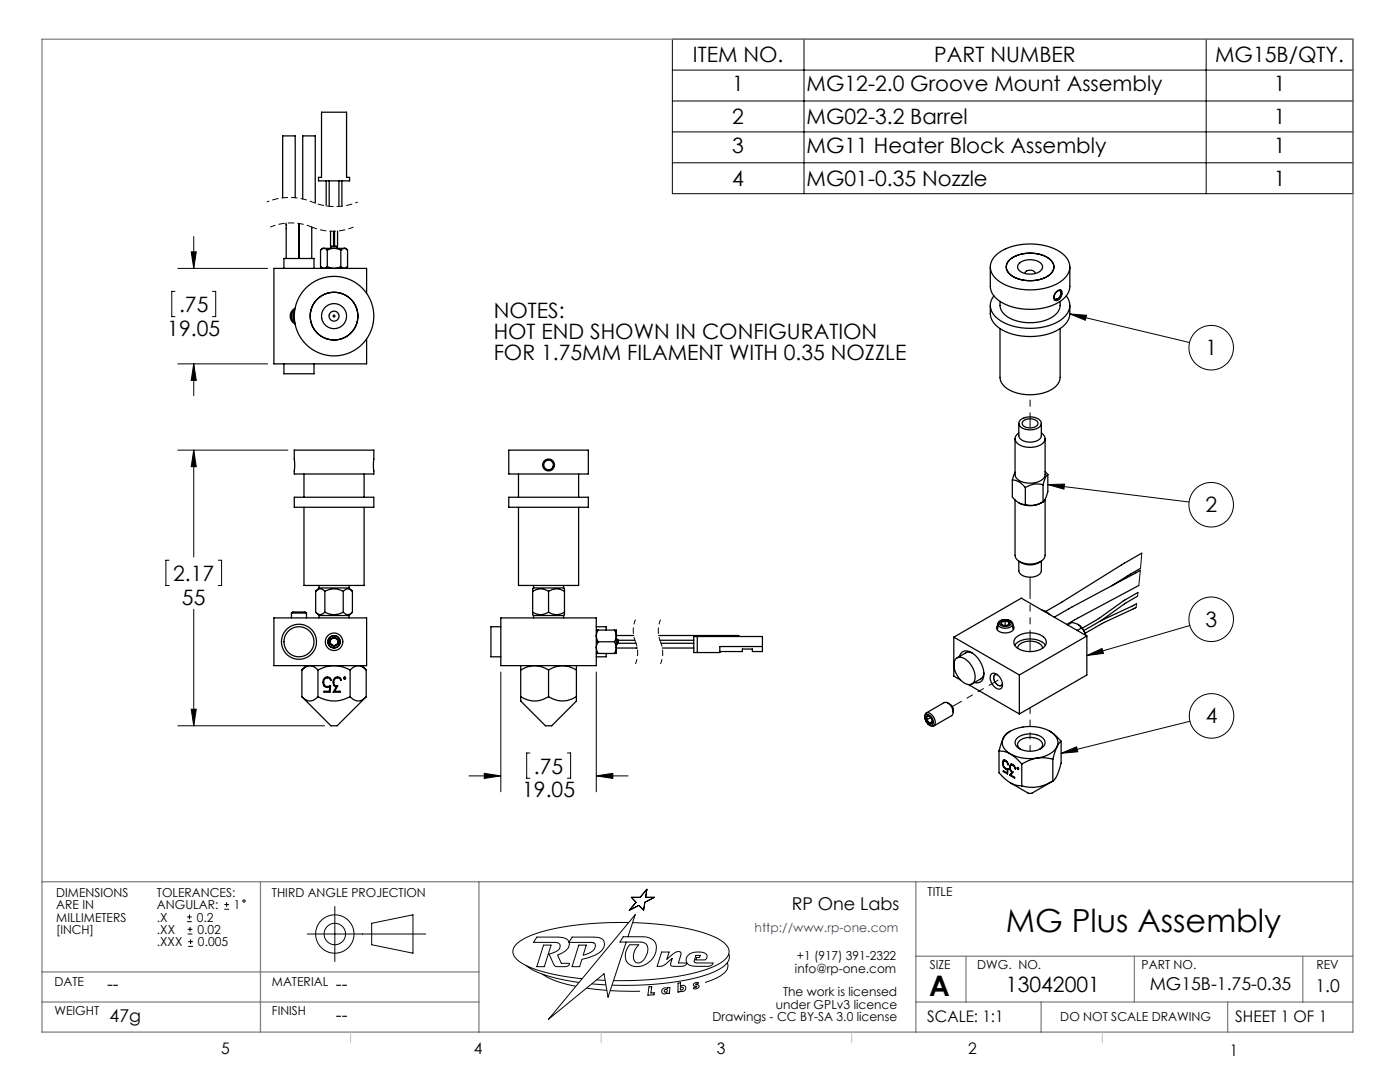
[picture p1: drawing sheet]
<svg xmlns="http://www.w3.org/2000/svg" width="279mm" height="216mm" viewBox="0 0 279 216" stroke-linecap="round" stroke-linejoin="round" font-family="sans-serif">
<g fill="none" stroke="#000" stroke-width=".2">
<path d="M134.2 7.8h135.8v30.8h-135.8zM134.2 14h135.8M160.5 7.8v30.8M240.7 7.8v30.8M134.2 20.2h135.8M134.2 26.3h135.8M134.2 32.5h135.8M34.9 58.1h-.6v5.1h.6M35.5 53.6h17.9M38.2 50.3h1l-.5 3.3zM38.7 47.2v6.4M42.4 58.1h.6v5.1h-.6"/>
<path d="M35.5 72.6h17.9M38.7 72.6l.5 3.3h-1zM38.7 72.6v6.4M213.5 62.6l3.3 .3-.2 1zM213.5 62.6l23.9 5.7M35.5 89.8h22M38.7 89.8l.5 3.3h-1zM38.7 89.8v21.3M209.1 96.7l28.2 3.5M209.1 96.7l3.4-.1-.2 1zM33.8 111.8h-.7v5h.7M43.6 111.8h.6v5h-.6"/>
<path d="M227.1 118.2l-.1 .8M227.6 113.8l-.3 3M227.9 110.4l-.3 3M38.7 121.6v23.2M100 134.1v23.9M119 134.1v23.9M216.9 130.8l3-1.4 .3 1zM226.8 120.4l-.1 .8M237.5 124.8l-20.6 6M35.5 144.8h29.3M38.2 141.5h1l-.5 3.3zM93.6 154.8h6.4"/>
<path d="M96.6 154.3l3.4 .5-3.4 .5zM105.8 150.2h-.7v5.1h.7M113.2 150.2h.7v5.1h-.7M119 154.8h6.4M119 154.8l3.3-.5v1zM211.8 150.3l3.1-1.3 .2 1zM237.5 143.9l-25.7 6.4M126 179.1h1.8l1.3-1.6-.3 1.6h1.8l-1.9 .9-.3 1.6-.9-.9-1.9 .9 1.3-1.6zM37.3 183.9h1M37.3 183h1M37.5 186.4h.9M37.5 185.4h.9"/>
<path d="M37.6 188.8h.9M37.6 187.9h.9M37.8 182.5v.9M37.9 185v.9M38 187.4v1M44.8 181.4h.9M44.8 180.5h.9M45.2 180v1M61.3 186.4h23.7M66.8 180.9v11M74.2 184.2l8.2-1.7v7.7l-8.2-1.7zM105 192.7a19.7 19.7 0 0 0 8.8 3.1l1.8 .2"/>
<path d="M108.2 194.4a16.2 16.2 0 0 0 6.7 2.4M108.5 188.6h1.5l-1.4 4.3h-1.5zM113.6 188a1.96 1.96 0 0 0-2.2-1h-4.3l-.6 1h4.3a.85 .85 0 0 1 1 .8 1.73 1.73 0 0 1-1.5 1.3l-.7 .3 .8 1.8a.79 .79 0 0 0 .8 .7h1.6a.8 .8 0 0 0 .9-.7h-1.7l-.7-1.6a3 3 0 0 0 2.3-2.2v-.4M114.2 187h4.3a1.69 1.69 0 0 1 2.2 1.4 2.64 2.64 0 0 1-1.8 2.1l-1.4 .6-1.4 .3-.4 1.5h-1.5l1.3-4.3h1.5l-.6 2a2.88 2.88 0 0 0 2.4-1.9 .76 .76 0 0 0-1-.7h-4.3zM117 197.2l4.1 .4M118.1 196.3l2.8 .2M119 195.5l1.8 .1M121.8 197.7l5.9 .1M124.4 186.9h3.8a2.34 2.34 0 0 1 2.8 2.2 3.9 3.9 0 0 1-5 3.6 2.38 2.38 0 0 1-.7-3.8l.3-.4h1.9a2.85 2.85 0 0 0-.9 3.2 1.29 1.29 0 0 0 2.2-.6 2.26 2.26 0 0 0 .1-2.8l-.5-.3h-.5h-4.2zM125.3 186.9l1.5-4.4-17.3 20.9 11-9.1 .8 4.7 3.7-11M125.5 184.1a55.8 55.8 0 0 0-19.4 2.5 6 6 0 0 0-3.7 2.8 2.59 2.59 0 0 0 1.7 2.8 31.2 31.2 0 0 0 12.1 3.1M126.2 184.1a45.9 45.9 0 0 1 16.5 2.9 3.9 3.9 0 0 1 2.8 2.9 3.9 3.9 0 0 1-2.7 2.8 44.4 44.4 0 0 1-16.4 2.9l-4 .1"/>
<path d="M129.5 196.9h.6l-.2 1.2h.7l-.1 .4-1.2 .1zM132 190h1.5l-.4 1.4 1.9-1.5h.5l.3 .1 .1 .5-.5 1.6h1.7a1.06 1.06 0 0 1-1 .7l-2.2-.1-.1-.4 .4-1.1-2 1.6h-1.1zM132.2 197.4l.5-.3 .5 .2v-.2l.5-.1-.1 1.2-.5 .1v-.2a.59 .59 0 0 1-.8 .1 .59 .59 0 0 1-.1-.8zM135.3 196.2l.5-.1v.8a.63 .63 0 0 1 1.1 0 .63 .63 0 0 1-.6 .9l-.5-.1v.2l-.5 .1zM136.4 197.2a.3 .3 0 0 0-.4-.3 .3 .3 0 0 0-.2 .4 .3 .3 0 0 0 .4 .2l.2-.3M137.1 190.8a3.2 3.2 0 0 1 3.9-.4l.1 .4-.1 .4-.3 .3h-1.8l.1-.4h.6l.2-.5h-.9l-.3 1.4 .5 .1h3.2a1.02 1.02 0 0 1-1 .7l-3.2-.1a1.2 1.2 0 0 1-1-1.9zM138.5 196.3l.4-.2h.5l-.1 .2h-.3l-.1 .2a.43 .43 0 0 1 .4 .1 .43 .43 0 0 1 .1 .5l-.4 .2h-.6l.1-.3h.4l.2-.1-.1-.1a.4 .4 0 0 1-.5-.1 .4 .4 0 0 1 0-.4zM145.1 192.1a1.58 1.58 0 0 1-.5 2 10.2 10.2 0 0 1-3.9 1.9M145.4 190.3a2.32 2.32 0 0 1-1.4 2.8 28.8 28.8 0 0 1-11.7 3.1 73.7 73.7 0 0 1-10.2 .4"/>
<circle cx="241.7" cy="69.4" r="4.4"/>
<circle cx="241.7" cy="100.7" r="4.4"/>
<circle cx="241.7" cy="123.6" r="4.4"/>
<circle cx="241.8" cy="142.9" r="4.4"/>
<circle cx="48.7" cy="179.8" r=".24"/>
<circle cx="66.8" cy="186.4" r="2.14"/>
<circle cx="66.8" cy="186.4" r="3.8"/>
<circle cx="132.8" cy="197.7" r=".32"/>
</g>
<path d="M126.8 123.6a5.8 5.8 0 0 0 0 4.5M126.8 128.1a5.8 5.8 0 0 1 0 4.4M131.8 123.6a5.8 5.8 0 0 0 0 4.5M131.8 128.1a5.8 5.8 0 0 1 0 4.4" fill="none" stroke="#000" stroke-width=".2" stroke-dasharray="1.3 .6" stroke-dashoffset=".3" stroke-linecap="butt"/>
<path d="M62.2 45.3a10.8 10.8 0 0 0-8.3 0M70.5 45.3a10.8 10.8 0 0 1-8.3 0" fill="none" stroke="#000" stroke-width=".2" stroke-dasharray="1.3 .6" stroke-dashoffset=".2" stroke-linecap="butt"/>
<path d="M62.3 40.3a11.8 11.8 0 0 0-9.1 0M71.4 40.3a11.8 11.8 0 0 1-9.1 0" fill="none" stroke="#000" stroke-width=".2" stroke-dasharray="1.3 .6" stroke-dashoffset=".7" stroke-linecap="butt"/>
<g fill="none" stroke="#808080" stroke-width=".25">
<path d="M8.4 7.8h261.6v198.1h-261.6zM8.4 175.9h261.6M52 175.9v30M95.6 175.9v30M182.8 175.9v30M8.4 199.9h87.2M8.4 193.9h87.2M182.8 199.9h87.2M182.8 190.8h87.2M192.8 190.8v9.1M207.8 199.9v6M226.4 190.8v9.1"/>
<path d="M245 199.9v6M260 190.8v9.1"/>
</g>
<path d="M70 205.9v2.2M120 205.9v2.2M170 205.9v2.2M220 205.9v2.2" fill="none" stroke="#c0c0c0" stroke-width=".2"/>
<g fill="#000">
<path d="M213.5 62.6l3.3 .3-.2 1zM209.1 96.7l3.4-.1-.2 1zM216.9 130.8l3-1.4 .3 1zM211.8 150.3l3.1-1.3 .2 1z"/>
<path d="M38.2 141.5h1l-.5 3.3zM38.7 89.8l.5 3.3h-1z"/>
<path d="M96.6 154.3l3.4 .5-3.4 .5zM119 154.8l3.3-.5v1zM38.2 50.3h1l-.5 3.3zM38.7 72.6l.5 3.3h-1z"/>
</g>
<g fill="none" stroke="#000" stroke-width=".25">
<path d="M58.9 39.5v-12.4h-2.5v12.4M60.4 39.7v-12.6h2.5v13.4M64.2 22.4h5v13h.6v.7h-6.2v-.7h.6zM65.1 36.1v5M65.7 36.1v5.1M67.6 36.1v5.1M68.2 36.1v5M56.7 53.6v-2h6v2M57.1 44.5v7.1M59.6 44.6v7M59.7 44.6v7M62.2 45.3v6.3"/>
<path d="M64 53.2a.81 .81 0 0 0 1.3 0M64 53.2l.3 .4M64 49.9v3.3M64.6 49.6l.7 .3M64.6 49.6h2.1M64.6 49.6l-.6 .3M64.6 49.6h-.3l-.3 .3M65.3 53.2l1.4 .4 1.3-.4M65.3 49.9v3.3M66 46.1v3h.6v-3M66.1 49.1l-.1 .5M66.4 49.1h.5"/>
<path d="M66.7 49.6l-1.4 .3M66.7 49.6l1.3 .3M66.7 49.6h2M67.2 49.1l.2 .5M67.4 46.1v3h-.6v-3M68 53.2a.81 .81 0 0 0 1.4 0M68 49.9v3.3M68.7 49.6l-.7 .3M68.7 49.6l.7 .3M68.7 49.6h.3l.4 .3M69.4 53.2l-.4 .4M69.4 49.9v3.3"/>
<path d="M73.2 58.5v-4.9h-18.5v19h18.5v-5M197.6 53.3v3.8a4.2 4.2 0 0 0 2.9 3.6 12 12 0 0 0 11.6-.9 3.4 3.4 0 0 0 1.4-2.7v-3.8M198.3 59a3.1 3.1 0 0 0 .9 4.7 11.8 11.8 0 0 0 12.9-.1 3.1 3.1 0 0 0 .7-4.6M198.8 50.9a11.6 11.6 0 0 1 10.7-1.6 5.3 5.3 0 0 1 4 3.5 3.9 3.9 0 0 1-2.7 3.9 12.1 12.1 0 0 1-11.6-.7 3.1 3.1 0 0 1-.4-5.1zM201.3 52a6.8 6.8 0 0 1 8.4-.1 1.91 1.91 0 0 1-.5 3.2 7.1 7.1 0 0 1-7.6-.3 1.83 1.83 0 0 1-.3-2.8zM203.5 52.5a3.4 3.4 0 0 1 4.5 .4 1.25 1.25 0 0 1-1.1 1.6 3.4 3.4 0 0 1-3.7-.9 .96 .96 0 0 1 .3-1.1zM204.6 54.6a1.11 1.11 0 0 1 1.9-.3l.1 .3M210.7 58.4a.57 .57 0 0 1 1-.2 1.13 1.13 0 0 1-1.2 1.4 .96 .96 0 0 1 .2-1.2zM210.8 58.2a.66 .66 0 0 1 1.1-.1 1.49 1.49 0 0 1-1.3 1.9 1.08 1.08 0 0 1 .2-1.8zM211.1 59.6l-.7 .2M211.6 57.8l.1 .7M56.7 72.6v2h6v-2"/>
<path d="M58.8 62.3a1.2 1.2 0 0 0 0 1.6M58.8 61.8a1.5 1.5 0 0 0 0 2.5M58.9 61.5a1.75 1.75 0 0 0-1 1.6 1.75 1.75 0 0 0 1 1.5M74.5 64.3h.1M197.6 60.9a4.4 4.4 0 0 0 2.9 5.2 12 12 0 0 0 11.6-.9 4.1 4.1 0 0 0 1.4-4.3M199.6 60.1a3.1 3.1 0 0 0 2 3.4 8.9 8.9 0 0 0 9.2-.9 2.75 2.75 0 0 0 .8-2.5M199.6 65.6v9.7a3.4 3.4 0 0 0 2.7 2.9 8.8 8.8 0 0 0 8.5-1.2 2.42 2.42 0 0 0 .8-1.7v-9.7M58.7 99.2h15.9v2h-15.9zM58.7 89.8h15.9v4.8h-15.9zM60.7 94.6v4.6M72.7 94.6v4.6M101.5 99.2h15.9v2h-15.9z"/>
<path d="M101.5 89.8h15.9v4.8h-15.9zM103.5 94.6v4.6M115.5 94.6v4.6M202 95.8a3.3 3.3 0 0 1 2.6 1.5M202 95.8v3.4a3.4 3.4 0 0 0 2.6 1.5M202.6 87.5v7.2a2.52 2.52 0 0 0 2.8 1.7 3 3 0 0 0 3.2-1.5v-7.4M202.6 94.2l-.6 1.6M203.3 84.5v2.4a2.07 2.07 0 0 0 2.5 1.3h.5a1.55 1.55 0 0 0 1.5-1.3v-2.4M203.3 86.4a1.26 1.26 0 0 0-.7 1.2 1.26 1.26 0 0 0 .8 1.1 4.2 4.2 0 0 0 5-.6 1.25 1.25 0 0 0-.6-1.7M203.7 83.8a3.1 3.1 0 0 1 4 .3 1.1 1.1 0 0 1-.9 1.5 3.1 3.1 0 0 1-3.4-.7 .85 .85 0 0 1 .3-1.1zM204.2 84a2.17 2.17 0 0 1 2.9 .2 .99 .99 0 0 1-1.1 1.2h-.8a.9 .9 0 0 1-1-.4 .9 .9 0 0 1 0-1zM204.6 97.3v3.4"/>
<path d="M208.2 96.7l-.5-.1a4.2 4.2 0 0 0-3.1 .7M208.2 96.7v3.4M208.6 94.1l.5 .6M208.6 99.6v11.2a2.42 2.42 0 0 1-2.7 1.7 3.2 3.2 0 0 1-3.3-1.4v-11.3M209.1 94.7l-.5 .7-.4 1.3M209.1 94.7v3.4l-.5 1.4-.4 .6M60.7 101.2v15.6h12v-15.6M63 118a1.1 1.1 0 0 1 1.8 0M63 118v4.2M63.7 117.3h6M63.7 117.3l-.7 .7M63.7 116.8v.5"/>
<path d="M64.8 118a3.7 3.7 0 0 1 3.7 0M64.8 118v4.2M68.5 118a1.11 1.11 0 0 1 1.8 0M68.5 118v4.2M69.7 117.3l.6 .7M69.7 116.8v.5M70.3 118v4.2M103.5 101.2v15.6h12v-15.6M106.3 118a2.82 2.82 0 0 1 3.2 0M106.3 118v4.2M106.5 117.3l-.2 .2v.5M106.5 117.3h6"/>
<path d="M106.5 116.8v.5M109.5 118a2.82 2.82 0 0 1 3.2 0M109.5 118v4.2M112.5 117.3l.2 .2v.5M112.5 116.8v.5M112.7 118v4.2M203.3 112v1.9a2.07 2.07 0 0 0 2.5 1.3l.5-.1a1.55 1.55 0 0 0 1.5-1.2v-1.9M203.5 112a3.6 3.6 0 0 0 4.2 0M208.2 100.1a4.2 4.2 0 0 1-3.6 .6M208.2 100.1a4.7 4.7 0 0 1-4.9 .2M227 119l-2.6 1.5-4.6 3.3M227.1 118.2a48.5 48.5 0 0 0-7.7 5.2l-3.4 2"/>
<path d="M227.3 116.8l-14.4 7.8M227.6 113.8l-17.2 9.4M227.6 113.4l-5.7 3.5M227.9 110.4l-19.2 11.6M54.7 123.3h18.5v9.5h-18.5zM58.2 122.3h3M58.2 122.3a4 4 0 0 1 2.3-.2h.4l.3 .2M58.2 122.3v1M60.3 139a1.93 1.93 0 0 0 3.2 0M60.3 139l5.7 5.8h1.3l5.8-5.8M60.3 133.7a1.93 1.93 0 0 1 3.2 0M60.3 133.7v5.3"/>
<path d="M61.1 132.8l-.8 .9M61.2 122.3v1M63 122.2l.2 .2a1.05 1.05 0 0 0 1.6-.2M63 122.2l.7 .6M63.5 139a6.4 6.4 0 0 0 6.4 0M63.5 133.7a6.4 6.4 0 0 1 6.4 0M63.5 133.7v5.3M63.7 122.8h6M63.7 122.8v.5M64.7 135.3a.79 .79 0 0 1 .8-.2 .79 .79 0 0 1 .6 .6l-.1 .1a.72 .72 0 0 0-.9-.5 .72 .72 0 0 0-.5 .8 .77 .77 0 0 0 .4 .8 .77 .77 0 0 0 .9-.1l.1 .1-.1 1.2h-1.2v-.2h1l.1-.9a.86 .86 0 0 1-1 0 .86 .86 0 0 1-.3-.9zM64.8 122.2a3.7 3.7 0 0 0 3.7 0M65.9 128.4l.3 .4 .4 .1"/>
<path d="M65.9 128.4l.7 .5M65.9 127.6l-.1 .4 .1 .4M65.9 127.6v.8M66.7 127.2l-.4 .1-.4 .3M66.7 127.2l-.8 .4M66.7 127.2l.7 .5M66.7 127.2l.4 .1 .3 .4M66.7 135.3a.79 .79 0 0 1 .9-.2 .79 .79 0 0 1 .5 .6l-.1 .1a.75 .75 0 0 0-1-.5 .75 .75 0 0 0-.4 1.1l.3 .4 .5 .1-.6 1h1.1v.2h-1.4l.7-1.1-.4-.1a1.28 1.28 0 0 1-.1-1.6zM67.4 128.5l-.3 .3-.5 .1M67.4 128.5l-.8 .4M67.4 127.7v.8M67.4 127.7l.1 .4-.1 .4"/>
<path d="M68.5 122.2a1.11 1.11 0 0 0 1.8 0M69.7 122.8v.5M69.9 139a1.94 1.94 0 0 0 3.2 0M69.9 133.7a1.93 1.93 0 0 1 3.2 0M69.9 133.7v5.3M70.3 122.2l-.6 .6M72.2 132.8l.9 .9M73.1 133.7v5.3M100 125.1h-2v6h2M100 123.3h19v9.5h-19zM103.9 139.9l5 4.9h1.2l4.9-4.9M103.9 139a4.9 4.9 0 0 0 5.6 0"/>
<path d="M103.9 139v.9M103.9 133.7a4.9 4.9 0 0 1 5.6 0M103.9 132.8v.9M103.9 133.7v5.3M106.3 122.2a2.83 2.83 0 0 0 3.2 0M106.3 122.2v.4l.2 .2M106.5 122.8h6M106.5 122.8v.5M109.5 139a4.9 4.9 0 0 0 5.5 0M109.5 133.7a4.9 4.9 0 0 1 5.5 0M109.5 122.2a2.83 2.83 0 0 0 3.2 0M109.5 133.7v5.3"/>
<path d="M112.5 122.8v.5M112.7 122.2v.4l-.2 .2M115 139v.9M115 132.8v.9M115 133.7v5.3M119 125.7h.4M119 130.4h.4M119 125.1h2v.6M119.4 128.1a2.07 2.07 0 0 0 0 2.3M119.4 125.7a2.07 2.07 0 0 0 0 2.4M119.4 130.4h3.2M119.4 128.1h3.2"/>
<path d="M119.4 125.7h3.2M121 130.4v.7h-2M122.6 128.1l.4 1.1M122.6 125.7l.4 1.2M122.6 125.7h.4v1.2M123 127.4l.4 .5h-.1M123 129.3h4.2M123 126.9l-.4 1.2M123 126.9v2.3M123 129.2l-.4 1.2M123 129.2v1.2h-.4M123 126.8h3.5"/>
<path d="M123.3 128.2h.1l-.4 .6M126.7 127.8h-3.3v.6h3.5M131.5 126.8h15.9v.2M131.7 127.8h6.8M131.9 128.4h6.6M132.2 129.3h6.3M139.2 127v3.2M152.2 129h-8.5v1.2h-5.2v-3.2h13.7v3h-2v-.5h-2v.5h-4.5M190.4 127.1v7.8l1.3 .8M190.4 127.1l13 7.6M190.7 131.5a1.47 1.47 0 0 1 2.1 .1 4.1 4.1 0 0 1 1.6 4.5 1.32 1.32 0 0 1-2 .2 4.3 4.3 0 0 1-1.9-4.5zM191.5 131a1.48 1.48 0 0 1 2.5-.7 5.2 5.2 0 0 1 2.3 4.9 1.33 1.33 0 0 1-1.8 1"/>
<path d="M193.3 136.6l10.1 5.9M194.1 130.3a1.41 1.41 0 0 0-1.4 0l-1.7 1M196.4 134.3a1.37 1.37 0 0 1-.7 1.2l-1.7 1M197.8 134.5a1.2 1.2 0 0 1 1.7 .6l.4 .8a1 1 0 0 1-.7 1.6 2.28 2.28 0 0 1-1.4-3zM199 134.6a.66 .66 0 0 0-.7 .3 .66 .66 0 0 0 .1 .8l.3 .6a.69 .69 0 0 0 .7 .6 .69 .69 0 0 0 .7-.5M199.1 124.8a.77 .77 0 0 0-.2 .8 .77 .77 0 0 0 .7 .5 2.28 2.28 0 0 0 2.7-.6v-.5l-.2-.2M199.1 124.5v1M199.2 124.2a2.02 2.02 0 0 1 2.9 .1 .96 .96 0 0 1-1.2 1h-.8a.83 .83 0 0 1-.9-1.1zM199.5 124.1a1.59 1.59 0 0 1 2.3 .1 .94 .94 0 0 1-1.3 .8 .79 .79 0 0 1-1-.9zM199.9 124.1l-.1 .2 .1 .3M199.9 124.1v.5M199.9 124.6l.2 .1"/>
<path d="M200.6 123.8l.8 .3M200.6 123.8l-.7 .3M200.6 123.8v1M201.4 124.1l.1 .2-.1 .3M201.4 124.1v.5M201.4 124.6a1.25 1.25 0 0 1-1.5 0M201.4 124.6l-.2 .1M202.1 124.5v1M202.5 128.8a4.4 4.4 0 0 1 6.1 0M202.7 127.2a4.6 4.6 0 0 1 5.8 .2 1.41 1.41 0 0 1-.9 2.2 4.6 4.6 0 0 1-5-.7 1.2 1.2 0 0 1 .1-1.7zM203.1 129.4a2.07 2.07 0 0 1 2.3-1.5 2.25 2.25 0 0 1 2.7 1.5M203.4 134.7v7.8"/>
<path d="M208 121.8l.7 .2 .8 .7M215.1 124.6l-1.2-.4-.8 .5M215.1 124.6l.7 .7M215.1 124.6a3.6 3.6 0 0 1 1.5 1.8M215.8 125.3l.8 1.1M215.8 125.3l-.8 .5M216.6 126.4l.1 .4zM216.9 126.9l-13.5 7.8M216.9 126.9v7.8l-13.5 7.8M216.9 126.9l-13.1-7.5-13.4 7.7M226.7 121.2l-.6 .3a62 62 0 0 0-9.5 4.9M226.8 120.4l-.9 .6a61.8 61.8 0 0 0-9.6 4.8"/>
<path d="M184.8 142.3a1.55 1.55 0 0 1 1.8 1.5 .77 .77 0 0 1-.3 1.1 .77 .77 0 0 1-1-.4l-.7-1a1.14 1.14 0 0 1 .2-1.2zM184.8 142.7a1.38 1.38 0 0 1 1.4 1.8 .76 .76 0 0 1-.7 .2 .76 .76 0 0 1-.6-.6l-.2-.3a1 1 0 0 1 .1-1.1zM184.9 142.3l3.5-2.1a1.7 1.7 0 0 1 1.8 1.9l-.3 .7-3.5 2.1M184.9 143.7l.5 .6M184.9 143v.7M185.5 143a1.14 1.14 0 0 1 .5 1.3M185.5 143l-.3-.1-.3 .1M185.5 143h-.6M185.7 143.2l-.8 .5M186 144.3l-.3 .1-.3-.1M186 144.3h-.6M186.1 143.9l-.1 .4"/>
<path d="M186.1 144l-.7 .3M189.2 140.3l.7 .5a1.56 1.56 0 0 1 .3 1.3M199.4 149.8v4.4a6.2 6.2 0 0 0 4.5 2.6M199.4 149.8a4.4 4.4 0 0 1 2.2 .6M200.1 152.2v-.3l.4-.3 .5 .4 .2 .6M200.1 152.2l.1 .8M200.2 147.3a2.42 2.42 0 0 0 1.4 3.1M200.2 147.3l-.8 2.5M200.2 152.1l-.1 .1M200.2 154v-.2l.9 .5M200.2 153l.5 .4M200.3 152.9l-.1 .1"/>
<path d="M200.4 153.9l-.2 .1M200.4 151.6l-.2 .4M200.6 151.7l-.3 .1M200.7 153.4l.3 .1M200.7 153.4h.4l-.1 .1M200.7 151.9l-.2-.1a1 1 0 0 0-.2 1 1 1 0 0 0 .9 .7l-.1 .9-.9-.4M200.7 151.9l.5 .7M200.8 151.8l-.1 .1M201 153.5v.7h.1M201.2 152.5v.1M201.5 153.1l.1 .5M201.6 153.6l.3 .4"/>
<path d="M201.6 145.9a2.46 2.46 0 0 0-1.4 1.4M201.6 150.4l1.2 .9 1.1 1.1M201.6 150.4a8.6 8.6 0 0 0 5.4 .9M201.7 153l-.2 .1M201.7 154.6l.8 .5v.2l-1-.6M201.7 154.6l-.2 .1M201.7 153.6h-.1M201.9 152.4l-.2 .4M201.9 154l.1 .1M201.9 152.6l-.1 .1M202 154.1l-.5 .6M202 154h.2l-.5 .7"/>
<path d="M202 154h-.1M202.1 152.6h-.2M202.1 154l-.1 .1M202.1 154l-.4 .6M202.1 152.7l-.2-.1-.3 .3 .1 .7 .3 .4M202.1 152.7l.6 .7-.2-.5-.6-.4-.4 .2v.4M202.3 152.6l-.2 .1M202.9 147.3a4.2 4.2 0 0 1 5.5 .3 1.4 1.4 0 0 1-1.1 2 4 4 0 0 1-4.6-1 1.11 1.11 0 0 1 .2-1.3zM203 153.3l.1-.2 .2 .3M203 153.3l.1 .2M203 153.3l.2-.1 .1 .2M203.3 153.4l-.2 .1"/>
<path d="M203.6 149.5a1.05 1.05 0 0 1-.5-1 1.05 1.05 0 0 1 .7-.9 3.4 3.4 0 0 1 4.2 .6 1.01 1.01 0 0 1-.5 1.3M203.9 152.4v4.4M207 151.3a7.4 7.4 0 0 1 3.1 .2M207 151.3a8.6 8.6 0 0 0-3.1 1.1M209.5 145.9a8.2 8.2 0 0 0-8.7 .7l-.6 .7M209.5 145.9a2.42 2.42 0 0 1 1.4 3.1M209.5 145.9l1.3 1 1 1M210.1 155.9a7.5 7.5 0 0 1-6.2 .9M210.1 151.5v4.4M210.1 155.9l-4.4 2.4-.6-.1-3.5-2M210.9 149a5.1 5.1 0 0 1-3.9 2.3M210.9 149l-.8 2.5"/>
<path d="M211.8 147.9l-.5 .5-.4 .6M211.8 147.9v4.4l-.6 1.8a3.2 3.2 0 0 1-1.1 1.8"/>
<circle cx="66.7" cy="63.1" r="4.8"/>
<circle cx="66.7" cy="63.1" r="7.9"/>
<circle cx="66.7" cy="63.1" r=".17"/>
<circle cx="66.7" cy="63.1" r="1"/>
<circle cx="66.7" cy="63.1" r="2.5"/>
<circle cx="109.5" cy="92.8" r=".95"/>
<circle cx="109.5" cy="92.8" r="1.19"/>
<circle cx="59.7" cy="128.1" r="3"/>
<circle cx="59.7" cy="128.1" r="3.5"/>
<circle cx="66.7" cy="128.1" r="1.75"/>
<circle cx="66.7" cy="128.1" r=".75"/>
<circle cx="66.7" cy="128.1" r="1.2"/>
<circle cx="66.7" cy="128.1" r="1.25"/>
<circle cx="68.8" cy="135.3" r=".21"/>
</g>
<path d="M199 134.6a.66 .66 0 0 0-.7 .3 .66 .66 0 0 0 .1 .8l.3 .6a.69 .69 0 0 0 .7 .6 .69 .69 0 0 0 .7-.5" fill="none" stroke="#000" stroke-width=".2" stroke-dasharray="6.3 1.3 1.3 1.3 1.3 1.3"/>
<path d="M205.6 149.9v-8.7" fill="none" stroke="#000" stroke-width=".2" stroke-dasharray="6.3 1.3 1.3 1.3 1.3 1.3" stroke-dashoffset="5.2"/>
<path d="M205.6 130v-14.8" fill="none" stroke="#000" stroke-width=".2" stroke-dasharray="6.3 1.3 1.3 1.3 1.3 1.3" stroke-dashoffset="2.1"/>
<path d="M205.6 85.4v-6.6" fill="none" stroke="#000" stroke-width=".2" stroke-dasharray="6.3 1.3 1.3 1.3 1.3 1.3" stroke-dashoffset="3.3"/>
<path d="M190.1 141l9.1-5.3" fill="none" stroke="#000" stroke-width=".2" stroke-dasharray="6.3 1.3 1.3 1.3 1.3 1.3" stroke-dashoffset="4.3"/>
<text font-size="6.3" x="200.8" y="186">MG Plus Assembly</text>
<text font-size="5.6" x="185.4" y="198.7">A</text>
<g font-size="4.2">
<text x="138.3" y="12.4">ITEM NO.</text>
<text x="186.5" y="12.4">PART NUMBER</text>
<text x="242.5" y="12.4">MG15B/QTY.</text>
<text x="146.2" y="18.2">1</text>
<text x="161" y="18.2">MG12-2.0 Groove Mount Assembly</text>
<text x="254.2" y="18.2">1</text>
<text x="146.2" y="24.8">2</text>
<text x="161" y="24.8">MG02-3.2 Barrel</text>
<text x="254.2" y="24.8">1</text>
<text x="146.2" y="30.5">3</text>
<text x="161" y="30.5">MG11 Heater Block Assembly</text>
<text x="254.2" y="30.5">1</text>
<text x="146.2" y="37.1">4</text>
<text x="161" y="37.1">MG01-0.35 Nozzle</text>
<text x="254.2" y="37.1">1</text>
<text x="35.7" y="62.3">.75</text>
<text x="98.5" y="63.5">NOTES:</text>
<text x="33.4" y="67">19.05</text>
<text x="98.5" y="67.6">HOT END SHOWN IN CONFIGURATION</text>
<text x="98.5" y="71.8">FOR 1.75MM FILAMENT WITH 0.35 NOZZLE</text>
<text x="240.6" y="70.9">1</text>
<text x="240.6" y="102.2">2</text>
<text x="34.6" y="115.9">2.17</text>
<text x="36.3" y="120.7">55</text>
<text x="240.6" y="125.1">3</text>
<text x="240.6" y="144.3">4</text>
<text x="106.6" y="154.4">.75</text>
<text x="104.2" y="159.1">19.05</text>
<text x="200.8" y="198">13042001</text>
</g>
<g font-size="3.5">
<text x="158" y="181.5">RP One Labs</text>
<text x="21.4" y="197.6">--</text>
<text x="67" y="197.6">--</text>
<text x="229.4" y="197.6">MG15B-1.75-0.35</text>
<text x="262.5" y="198">1.0</text>
<text x="21.9" y="203.8">47g</text>
<text x="67" y="203.7">--</text>
</g>
<g font-size="3.2">
<text x="185.1" y="204">SCALE: 1:1</text>
<text x="246.5" y="204">SHEET 1 OF 1</text>
<text x="44.2" y="210.4">5</text>
<text x="94.6" y="210.3">4</text>
<text x="143.1" y="210.4">3</text>
<text x="193.2" y="210.3">2</text>
<text x="245.4" y="210.6">1</text>
</g>
<g font-size="2.5">
<text x="11.2" y="179">DIMENSIONS</text>
<text x="31.3" y="179">TOLERANCES:</text>
<text x="54.3" y="179">THIRD ANGLE PROJECTION</text>
<text x="185.1" y="178.9">TITLE</text>
<text x="11.2" y="181.4">ARE IN</text>
<text x="11.2" y="183.9">MILLIMETERS</text>
<text x="31.3" y="183.9">.X</text>
<text x="31.3" y="181.4">ANGULAR:</text>
<text x="39.3" y="183.9">0.2</text>
<text x="46.7" y="181.4">1</text>
<text x="11.2" y="186.4">[INCH]</text>
<text x="31.3" y="186.4">.XX</text>
<text x="31.3" y="188.8">.XXX</text>
<text x="39.4" y="186.4">0.02</text>
<text x="39.5" y="188.8">0.005</text>
<text x="159" y="191.6">+1 (917) 391-2322</text>
<text x="10.9" y="196.7">DATE</text>
<text x="54.3" y="196.7">MATERIAL</text>
<text x="158.6" y="194.1">info@rp-one.com</text>
<text x="185.5" y="193.4">SIZE</text>
<text x="195" y="193.3">DWG. NO.</text>
<text x="227.8" y="193.4">PART NO.</text>
<text x="262.7" y="193.3">REV</text>
<text x="10.9" y="202.6">WEIGHT</text>
<text x="54.3" y="202.6">FINISH</text>
<text x="142.2" y="203.7">Drawings - CC BY-SA 3.0 license</text>
<text x="154.8" y="201.3">under GPLv3 licence</text>
<text x="156.3" y="198.8">The work is licensed</text>
<text x="211.6" y="203.7">DO NOT SCALE DRAWING</text>
</g>
<text font-size="2.5" fill="#00f" x="150.6" y="186">http://www.rp-one.com</text>
</svg>
